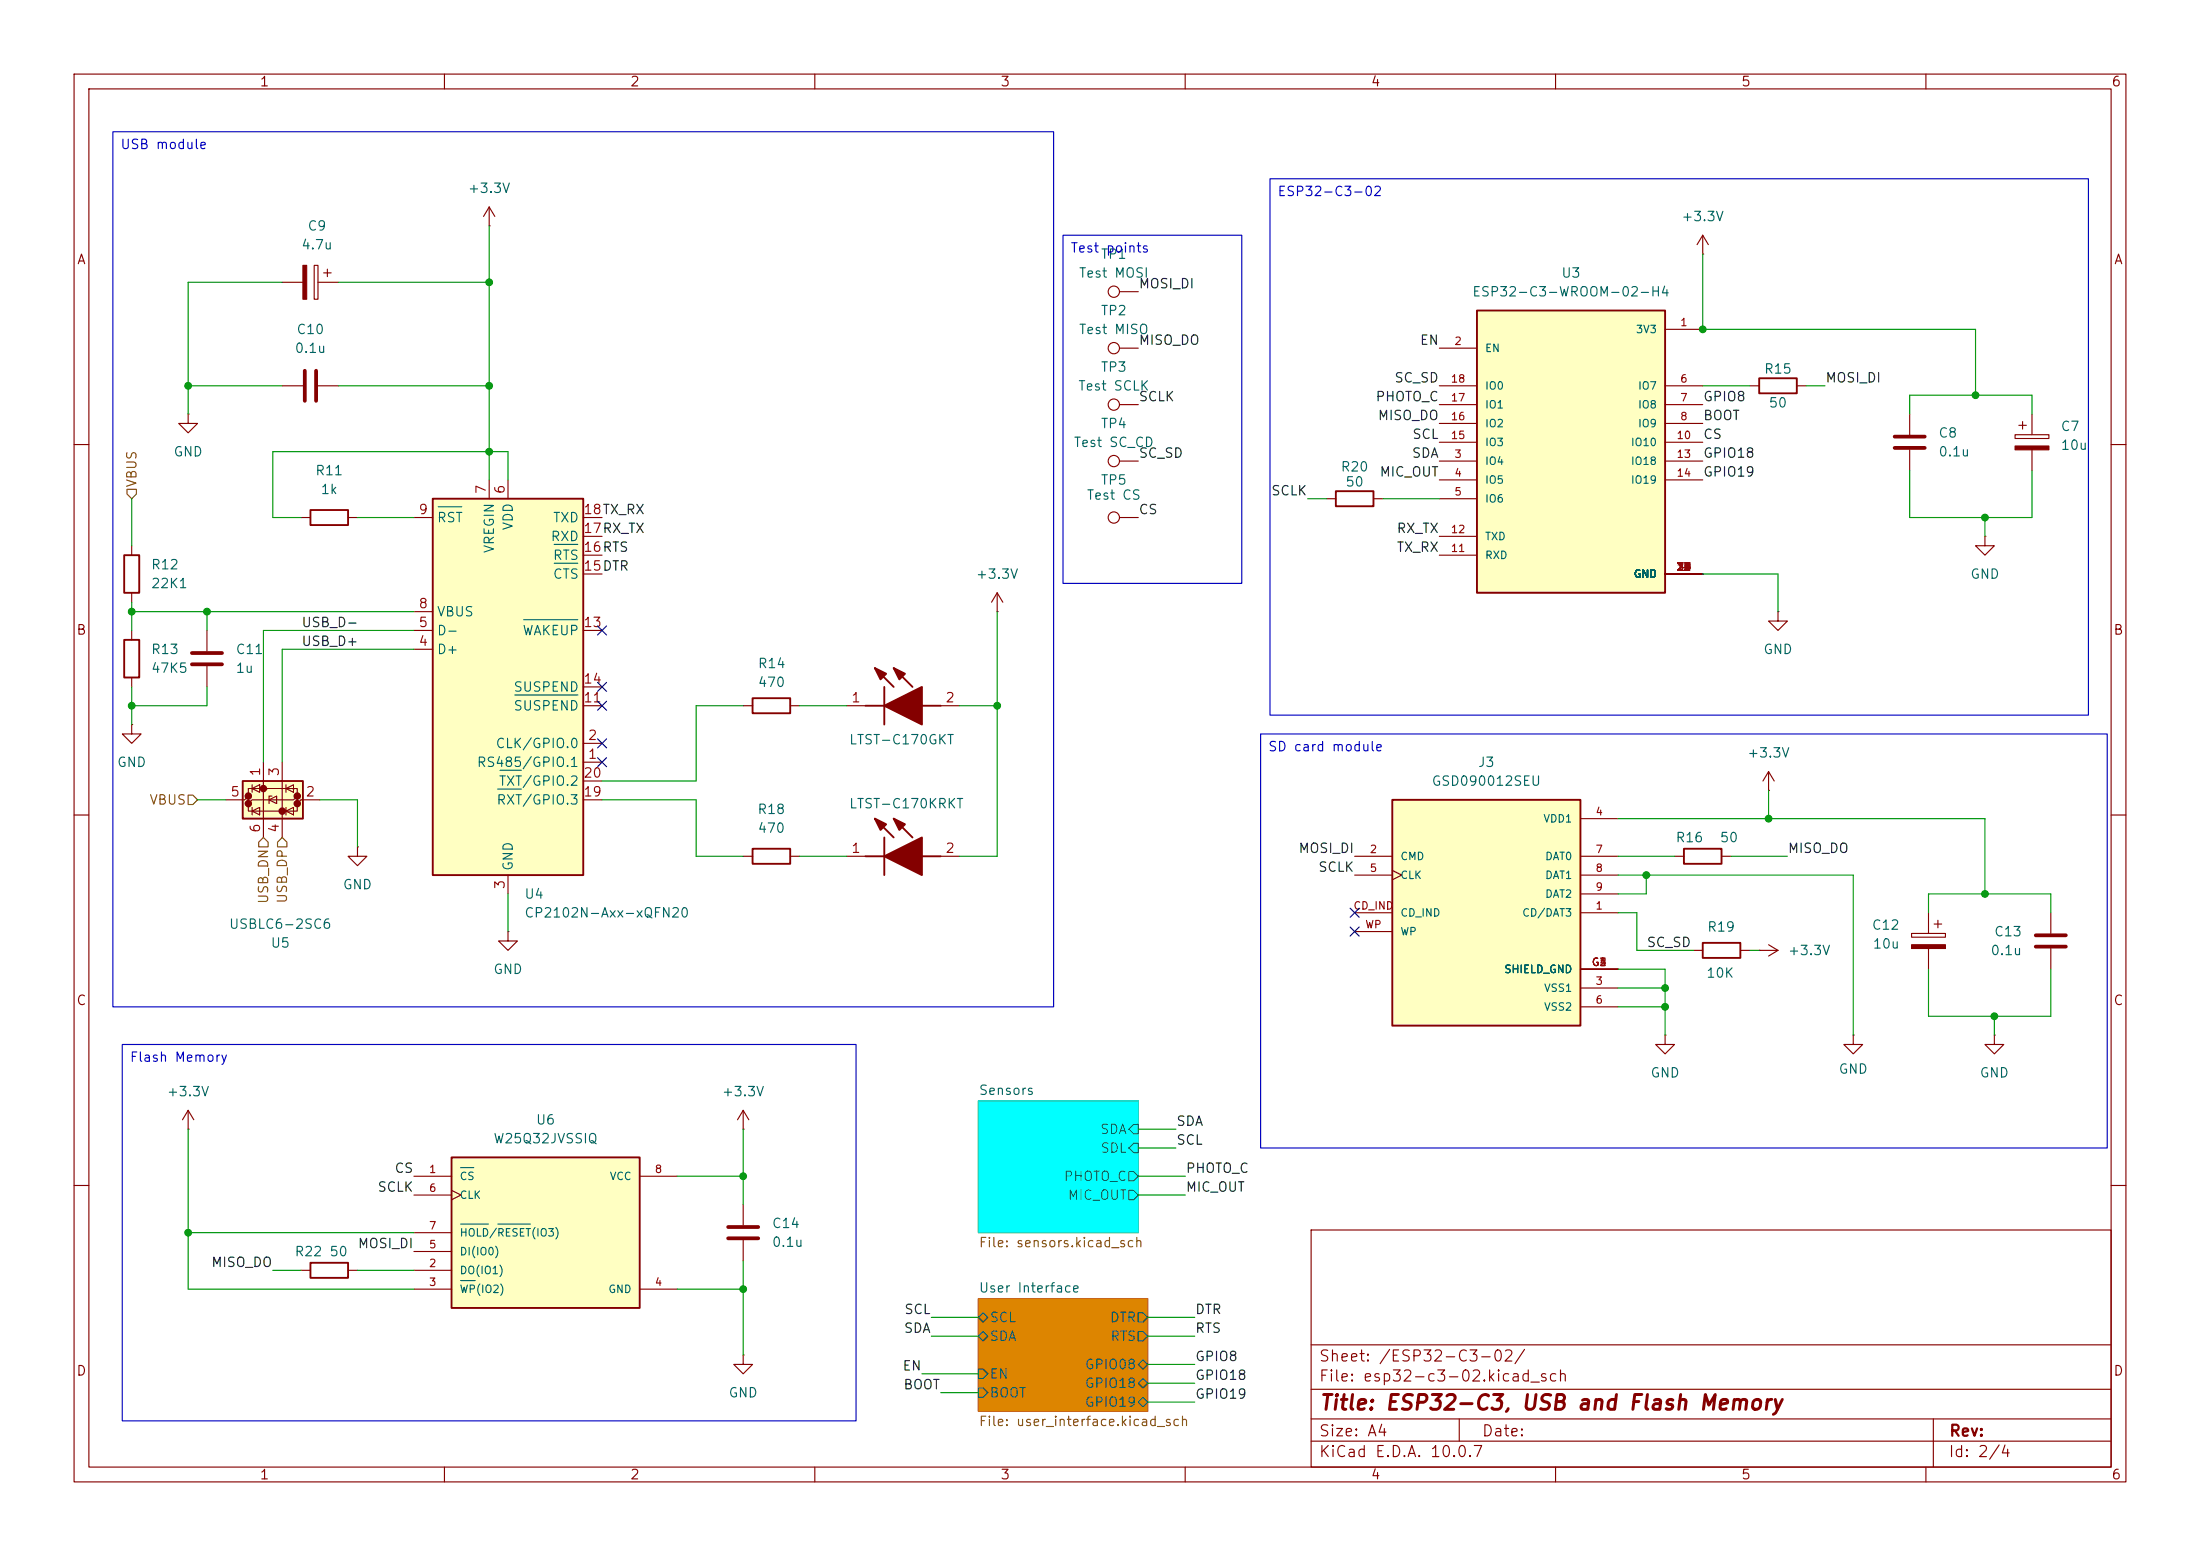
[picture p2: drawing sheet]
<svg xmlns="http://www.w3.org/2000/svg" width="297mm" height="210mm" viewBox="0 0 297 210" stroke-linecap="round" stroke-linejoin="round" font-family="sans-serif">
<g fill="none" stroke="#840000" stroke-width=".15">
<path d="M10 10h277v190h-277zM12 12h273v186h-273zM60 10v2M110 10v2M160 10v2M210 10v2M260 10v2M236.2 52.1h1.3M242.6 52.1h1.2M10 60h2M285 60h2M10 110h2"/>
<path d="M285 110h2M224.8 139.7v1.3h1.3l-1.3 1.2-1.3-1.2h1.3M224.8 139.7h.1M269.2 139.7v1.3h1.3l-1.3 1.2-1.2-1.2h1.2M269.2 139.7h.1M25.4 152.4h.1M25.4 149.9l-.8 1.2M25.4 149.9l.8 1.2M25.4 149.9v2.5M10 160h2M40.6 171.5h1.3M47 171.5h1.3"/>
<path d="M177 166h108v32h-108zM285 160h2M60 198v2M100.3 182.9v1.3h1.3l-1.3 1.2-1.2-1.2h1.2M100.3 182.9h.1M110 198v2M160 198v2M177 194.5h108M177 191.5h108M177 187.5h108M177 181.5h108M197 191.5v3"/>
<path d="M210 198v2M260 198v2M261 191.5v6.5"/>
</g>
<path d="M132.1 175.3h22.8v15.2h-22.8z" fill="#dd8500" stroke="#dd8500" stroke-width=".14"/>
<path d="M132.1 148.6h21.6v17.8h-21.6z" fill="#0ff" stroke="#0ff" stroke-width=".14"/>
<path d="M132.1 175.3h22.8v15.2h-22.8z" fill="none" stroke="#c60" stroke-width=".15"/>
<g fill="none" stroke="#006464" stroke-width=".15">
<path d="M152.4 158.1h.6l.7 .7-.7 .6h-.6zM153 151.8h.7v1.2h-.7l-.6-.6zM153 154.3h.7v1.3h-.7l-.6-.7zM132.1 177.8l.6-.6 .6 .6-.6 .6zM152.4 160.7h.6l.7 .6-.7 .6h-.6zM153.7 177.2h.6l.6 .6-.6 .6h-.6zM153.7 179.7h.6l.6 .6-.6 .7h-.6zM132.1 187.3h.6l.6 .7-.6 .6h-.6zM132.1 184.8h.6l.6 .6-.6 .7h-.6zM132.1 180.3l.6-.6 .6 .6-.6 .7zM153.7 184.2l.6-.7 .6 .7-.6 .6zM153.7 186.7l.6-.6 .6 .6-.6 .6z"/>
<path d="M153.7 189.2l.6-.6 .6 .6-.6 .7z"/>
</g>
<path d="M132.1 148.6h21.6v17.8h-21.6z" fill="none" stroke="#00c2c2" stroke-width=".15"/>
<path d="M237.5 51.1h5.1v2h-5.1zM41.9 170.4h5.1v2.1h-5.1z" fill="none" stroke="#840000" stroke-width=".25"/>
<path d="M58.4 67.3h20.3v50.8h-20.3z" fill="#ffffc2"/>
<path d="M16.8 74.9h2v5.1h-2zM58.4 67.3h20.3v50.8h-20.3zM16.8 86.4h2v5h-2zM227.3 114.6h5.1v2h-5.1zM229.9 127.3h5v2h-5z" fill="none" stroke="#840000" stroke-width=".25"/>
<g fill="none" stroke="#840000" stroke-width=".15">
<path d="M229.9 34.3h.1M229.9 31.8l-.8 1.2M229.9 31.8l.7 1.2M229.9 31.8v2.5M151.1 54.6h2.6M257.8 55.9v2.8M272 58.7h4.6v.5h-4.6zM272.5 57.4h1.1M273 56.9v1M274.3 55.9v2.8M17.8 73.7v1.2M55.9 69.9h2.5"/>
<path d="M66 64.8v2.5M68.6 64.8v2.5M78.7 69.9h2.6M78.7 77.5h2.6M78.7 74.9h2.6M78.7 72.4h2.6M151.1 69.9h2.6M257.8 60.7v2.8M268 72.4v1.3h1.2l-1.2 1.2-1.3-1.2h1.3M268 72.4h.1M274.3 60.7v2.8M17.8 80v1.3"/>
<path d="M17.8 85.1v1.3M17.8 91.4v1.3M27.9 85.1v2.8M27.9 89.9v2.8M55.9 87.6h2.5M55.9 85.1h2.5M55.9 82.6h2.5M78.7 85.1h2.6M78.7 95.3h2.6M78.7 92.7h2.6M240 82.6v1.2h1.3l-1.3 1.3-1.2-1.3h1.2M240 82.6h.1"/>
<path d="M68.6 118.1v2.6M78.7 102.9h2.6M78.7 100.3h2.6M78.7 108h2.6M78.7 105.4h2.6M226.1 115.6h1.2M232.4 115.6h1.3M228.6 128.3h1.3M234.9 128.3h1.3M237.5 128.3h.1M237.5 128.3h2.5M238.8 127.5l1.2 .8"/>
<path d="M240 128.3l-1.2 .7M250.2 139.7v1.3h1.3l-1.3 1.2-1.3-1.2h1.3M250.2 139.7h.1M100.3 152.4h.1M100.3 149.9l-.7 1.2M100.3 149.9l.8 1.2M100.3 149.9v2.5M100.3 162.6v2.8M100.3 167.4v2.8"/>
<circle cx="150.4" cy="54.6" r=".76"/>
<circle cx="150.4" cy="69.8" r=".76"/>
</g>
<path d="M59.2 68.4h3.1M74.8 76h3.2M74.8 73.5h3.2M69.5 93.8h8.5M70.7 83.6h7.3M67.2 106.5h3.2M67.5 104h2.9" fill="none" stroke="#006464" stroke-width=".15"/>
<path d="M272 60.2h4.6v.5h-4.6z" fill="#840000" stroke="#840000" stroke-width=".15"/>
<path d="M255.8 58.9h4M255.8 60.5h4M25.9 88.1h4.1M25.9 89.7h4.1M98.3 165.6h4.1M98.3 167.1h4.1" fill="none" stroke="#840000" stroke-width=".51"/>
<path d="M61 156.2h25.4v20.3h-25.4z" fill="#ffffc2"/>
<path d="M61 156.2h25.4v20.3h-25.4z" fill="none" stroke="#840000" stroke-width=".25"/>
<path d="M55.9 158.8h5.1M86.4 158.8h5M55.9 171.5h5.1M55.9 174h5.1M55.9 168.9h5.1M55.9 161.3h5.1M55.9 166.4h5.1M61 160.7l1.2 .6-1.2 .6M86.4 174h5" fill="none" stroke="#840000" stroke-width=".15"/>
<path d="M62.2 157.6h1.8M62.2 172.8h2M62.2 165.2h3.7M67.2 165.2h4.4" fill="none" stroke="#006464" stroke-width=".15"/>
<path d="M188 108h25.4v30.4h-25.4z" fill="#ffffc2"/>
<path d="M188 108h25.4v30.4h-25.4z" fill="none" stroke="#840000" stroke-width=".25"/>
<g fill="none" stroke="#840000" stroke-width=".15">
<path d="M48.3 114.3v1.3h1.2l-1.2 1.2-1.3-1.2h1.3M48.3 114.3h.1M182.9 115.6h5.1M182.9 118.1h5.1M188 117.5l1.2 .6-1.2 .6M213.4 115.6h5M213.4 110.5h5M213.4 118.1h5M238.8 106.7h.1M238.8 104.1l-.8 1.3M238.8 104.1l.7 1.3M238.8 104.1v2.6"/>
<path d="M68.6 125.7v1.3h1.2l-1.2 1.3-1.3-1.3h1.3M68.6 125.7h.1M182.9 123.2h5.1M182.9 125.7h5.1M213.4 123.2h5M213.4 133.4h5M213.4 135.9h5M213.4 120.7h5M213.4 130.8h5M258.1 126h4.5v.5h-4.5zM260.3 123.2v2.8M260.3 128v2.8"/>
<path d="M261.1 124.7h1M261.6 124.2v1M276.9 123.2v2.8M276.9 128v2.8"/>
</g>
<path d="M258.1 127.5h4.5v.5h-4.5z" fill="#840000" stroke="#840000" stroke-width=".15"/>
<path d="M274.8 126.2h4.1M274.8 127.8h4.1" fill="none" stroke="#840000" stroke-width=".51"/>
<path d="M32.8 105.4h8.1v5.1h-8.1z" fill="#ffffc2"/>
<g fill="#840000" stroke="#840000" stroke-width=".51">
<circle cx="35.6" cy="106.4" r=".25"/>
<circle cx="33.5" cy="107.4" r=".25"/>
<circle cx="40.1" cy="107.4" r=".25"/>
<circle cx="33.5" cy="108.5" r=".25"/>
<circle cx="40.1" cy="108.5" r=".25"/>
<circle cx="38.1" cy="109.5" r=".25"/>
</g>
<g fill="none" stroke="#840000" stroke-width=".15">
<path d="M38.1 38.1h2.8M42.4 35.8h.5v4.6h-.5zM42.9 38.1h2.8M43.7 36.8h1M44.2 36.3v1M66 30.5h.1M66 27.9l-.7 1.3M66 27.9l.8 1.3M66 27.9v2.6M151.1 39.4h2.6M25.4 55.9v1.3h1.3l-1.3 1.2-1.3-1.2h1.3M25.4 55.9h.1"/>
<path d="M38.1 52.1h2.8M42.9 52.1h2.8M151.1 47h2.6M40.6 69.9h1.3M47 69.9h1.3M151.1 62.2h2.6M17.8 97.8v1.3h1.2l-1.2 1.2-1.3-1.2h1.3M17.8 97.8h.1M100.3 95.3h1.3M106.7 95.3h1.2M114.3 95.3h2.5M127 95.3h2.5"/>
<path d="M134.6 82.6h.1M134.6 80l-.7 1.3M134.6 80l.8 1.3M134.6 80v2.6M30.5 108h2.5l.5-.6v1.1l.5-.5h5.6l.5-.6v1.1l.5-.5h2.6M33.5 107.4v-1h6.6v1M33.5 108.5v1h6.6v-1M34 106.4l1.1-.5v1zM34 109.5l1.1-.5v1zM34 105.9v1M34 109v1M35.6 102.9v10.1"/>
<path d="M36.3 108l1-.6v1.1zM36.7 107.4h-.4v1.1M38.1 102.9v10.1M38.6 106.4l1-.5v1zM38.6 109.5l1-.5v1zM38.6 105.9v1M38.6 109v1M100.3 115.6h1.3M106.7 115.6h1.2M114.3 115.6h2.5M127 115.6h2.5"/>
<circle cx="150.4" cy="39.4" r=".76"/>
<circle cx="150.4" cy="47" r=".76"/>
<circle cx="150.4" cy="62.2" r=".76"/>
</g>
<g fill="none" stroke="#840000" stroke-width=".25">
<path d="M41.9 68.8h5.1v2.1h-5.1zM101.6 94.2h5.1v2.1h-5.1zM116.8 95.3h2.6M118.1 90.2l2.5 2.5M119.4 92.7v5.1M120.6 90.2l2.6 2.5M124.5 95.3h2.5M32.8 105.4h8.1v5.1h-8.1zM101.6 114.6h5.1v2h-5.1zM116.8 115.6h2.6M118.1 110.5l2.5 2.5M119.4 113v5.1"/>
<path d="M120.6 110.5l2.6 2.5M124.5 115.6h2.5"/>
</g>
<path d="M40.9 35.8h.5v4.6h-.5z" fill="#840000" stroke="#840000" stroke-width=".15"/>
<g fill="#840000" stroke="#840000" stroke-width=".25">
<path d="M119.4 115.6l5.1-2.6v5.1z"/>
<path d="M118.1 110.5l1.5 .8-.7 .7z"/>
<path d="M120.6 110.5l1.6 .8-.8 .7z"/>
<path d="M119.4 95.3l5.1-2.6v5.1z"/>
<path d="M118.1 90.2l1.5 .7-.7 .8z"/>
<path d="M120.6 90.2l1.6 .7-.8 .8z"/>
</g>
<path d="M41.1 50v4.1M42.7 50v4.1" fill="none" stroke="#840000" stroke-width=".51"/>
<path d="M199.4 41.9h25.4v38.1h-25.4z" fill="#ffffc2"/>
<path d="M199.4 41.9h25.4v38.1h-25.4zM180.3 66.3h5.1v2h-5.1z" fill="none" stroke="#840000" stroke-width=".25"/>
<g fill="none" stroke="#840000" stroke-width=".15">
<path d="M194.3 47h5.1M194.3 52.1h5.1M194.3 54.6h5.1M194.3 57.2h5.1M194.3 59.7h5.1M224.8 44.5h5.1M224.8 52.1h5.1M224.8 54.6h5.1M224.8 57.2h5.1M224.8 59.7h5.1M179.1 67.3h1.2M185.4 67.3h1.3"/>
<path d="M194.3 62.2h5.1M194.3 64.8h5.1M194.3 67.3h5.1M194.3 74.9h5.1M194.3 72.4h5.1M224.8 62.2h5.1M224.8 64.8h5.1M224.8 77.5h5.1"/>
</g>
<path d="M17.1 66h1.3v.7l-.6 .6-.7-.6zM25.4 107.3h.6l.7 .7-.7 .6h-.6zM35.6 113l.6 .7v.6h-1.3v-.6zM38.1 113l.6 .7v.6h-1.2v-.6z" fill="none" stroke="#725600" stroke-width=".15"/>
<g fill="none" stroke="#009600" stroke-width=".15">
<path d="M38.1 38.1h-12.7v17.8M45.7 38.1h20.3M66 30.5v34.3M229.9 34.3v10.2h36.8v8.8M25.4 52.1h12.7M45.7 52.1h20.3M229.9 52.1h6.3M243.8 52.1h2.6M257.8 55.9v-2.6h16.5v2.6M17.8 67.3v6.4M48.3 69.9h7.6M68.6 64.8v-3.8h-31.8v8.9h3.8"/>
<path d="M176.5 67.3h2.6M186.7 67.3h7.6M229.9 77.5h10.1v5.1M257.8 63.5v6.4h16.5v-6.4M268 69.9v2.5M17.8 81.3v3.8M17.8 92.7v5.1M17.8 82.6h38.1M27.9 92.7v2.6h-10.1M27.9 82.6v2.5M55.9 87.6h-17.8v15.3M55.9 85.1h-20.3v17.8"/>
<path d="M100.3 95.3h-6.3v10.1h-12.7M107.9 95.3h6.4M129.5 95.3h5.1M134.6 82.6v33h-5.1M26.7 108h3.8M43.2 108h5.1v6.3M81.3 108h12.7v7.6h6.3M107.9 115.6h6.4M218.4 110.5h49.6v10.2M218.4 118.1h31.8v21.6M218.4 115.6h7.7M222.2 118.1v2.6h-3.8"/>
<path d="M233.7 115.6h7.6M238.8 106.7v3.8M68.6 120.7v5M218.4 123.2h2.6v5.1h7.6M218.4 130.8h6.4v8.9M218.4 135.9h6.4M218.4 133.4h6.4M236.2 128.3h1.3M260.3 123.2v-2.5h16.6v2.5M260.3 130.8v6.4h16.6v-6.4M269.2 137.2v2.5M25.4 152.4v21.6h30.5"/>
<path d="M91.4 158.8h8.9M100.3 152.4v10.2M153.7 158.8h6.3M153.7 152.4h5M153.7 154.9h5M25.4 166.4h30.5M36.8 171.5h3.8M48.3 171.5h7.6M91.4 174h8.9M100.3 170.2v12.7M125.7 177.8h6.4M153.7 161.3h6.3"/>
<path d="M154.9 177.8h6.4M124.5 185.4h7.6M125.7 180.3h6.4M127 188h5.1M154.9 180.3h6.4M154.9 184.2h6.4M154.9 186.7h6.4M154.9 189.2h6.4"/>
</g>
<g fill="none" stroke="#000084" stroke-width=".15">
<path d="M80.7 94.6l1.2 1.3M80.7 99.7l1.2 1.2M80.7 92.1l1.2 1.2M80.7 84.5l1.2 1.2M81.9 94.6l-1.2 1.3M81.9 99.7l-1.2 1.2M81.9 92.1l-1.2 1.2M81.9 84.5l-1.2 1.2M80.7 102.3l1.2 1.2M81.9 102.3l-1.2 1.2M182.3 122.6l1.2 1.2M182.3 125.1l1.2 1.2"/>
<path d="M183.5 122.6l-1.2 1.2M183.5 125.1l-1.2 1.2"/>
</g>
<path d="M15.2 17.8h127v118.1h-127zM143.5 31.8h24.1v46.9h-24.1zM171.4 24.1h110.5v72.4h-110.5zM170.2 99.1h114.3v55.8h-114.3zM16.5 141h99.1v50.8h-99.1z" fill="none" stroke="#0000c2" stroke-width=".15"/>
<g fill="#009600" stroke="#009600" stroke-width=".14">
<circle cx="224.8" cy="133.4" r=".46"/>
<circle cx="222.2" cy="118.1" r=".46"/>
<circle cx="224.8" cy="135.9" r=".46"/>
<circle cx="27.9" cy="82.6" r=".46"/>
<circle cx="17.8" cy="95.3" r=".46"/>
<circle cx="17.8" cy="82.6" r=".46"/>
<circle cx="66" cy="61" r=".46"/>
<circle cx="25.4" cy="166.4" r=".46"/>
<circle cx="100.3" cy="158.8" r=".46"/>
<circle cx="100.3" cy="174" r=".46"/>
<circle cx="238.8" cy="110.5" r=".46"/>
<circle cx="266.7" cy="53.3" r=".46"/>
<circle cx="268" cy="69.9" r=".46"/>
<circle cx="268" cy="120.7" r=".46"/>
<circle cx="269.2" cy="137.2" r=".46"/>
<circle cx="134.6" cy="95.3" r=".46"/>
<circle cx="66" cy="52.1" r=".46"/>
<circle cx="66" cy="38.1" r=".46"/>
<circle cx="25.4" cy="52.1" r=".46"/>
<circle cx="229.9" cy="44.5" r=".46"/>
</g>
<text font-size="2" fill="#840000" x="178" y="190.8">Title: ESP32-C3, USB and Flash Memory</text>
<g font-size="1.5" fill="#840000">
<text x="178" y="184.1">Sheet: /ESP32-C3-02/</text>
<text x="178" y="186.8">File: esp32-c3-02.kicad_sch</text>
<text x="178" y="197">KiCad E.D.A. 10.0.7</text>
<text x="178" y="194.2">Size: A4</text>
<text x="200" y="194.2">Date:</text>
<text x="263" y="197">Id: 2/4</text>
<text x="263" y="194.2">Rev:</text>
</g>
<g font-size="1.3" fill="#840000">
<text x="35" y="12">1</text>
<text x="85" y="12">2</text>
<text x="135" y="12">3</text>
<text x="185" y="12">4</text>
<text x="235" y="12">5</text>
<text x="285" y="12">6</text>
<text x="10.3" y="36">A</text>
<text x="285.3" y="36">A</text>
<text x="10.2" y="86">B</text>
<text x="285.2" y="86">B</text>
<text x="10.2" y="136">C</text>
<text x="285.2" y="136">C</text>
<text x="10.2" y="186">D</text>
<text x="285.2" y="186">D</text>
<text x="35" y="200">1</text>
<text x="85" y="200">2</text>
<text x="135" y="200">3</text>
<text x="185" y="200">4</text>
<text x="235" y="200">5</text>
<text x="285" y="200">6</text>
</g>
<g font-size="1.3" fill="#0000c2">
<text x="16.2" y="20.4">USB module</text>
<text x="172.4" y="26.8">ESP32-C3-02</text>
<text x="144.4" y="34.4">Test points</text>
<text x="171.1" y="101.7">SD card module</text>
<text x="17.4" y="143.6">Flash Memory</text>
</g>
<g font-size="1.3" fill="#006464">
<text x="63.1" y="26.4">+3.3V</text>
<text x="40.6" y="34">4.7u</text>
<text x="41.4" y="31.4">C9</text>
<text x="148.5" y="35.3">TP1</text>
<text x="226.9" y="30.2">+3.3V</text>
<text x="145.6" y="37.8">Test MOSI</text>
<text x="198.7" y="40.3">ESP32-C3-WROOM-02-H4</text>
<text x="210.7" y="37.8">U3</text>
<text x="39.7" y="48">0.1u</text>
<text x="39.9" y="45.4">C10</text>
<text x="145.6" y="45.4">Test MISO</text>
<text x="148.5" y="42.9">TP2</text>
<text x="145.5" y="53">Test SCLK</text>
<text x="148.5" y="50.5">TP3</text>
<text x="238.1" y="50.7">R15</text>
<text x="148.5" y="58.1">TP4</text>
<text x="238.7" y="55.3">50</text>
<text x="261.6" y="59.4">C8</text>
<text x="278.1" y="58.5">C7</text>
<text x="23.3" y="61.9">GND</text>
<text x="42.5" y="64.5">R11</text>
<text x="144.9" y="60.7">Test SC_CD</text>
<text x="148.5" y="65.7">TP5</text>
<text x="180.9" y="64">R20</text>
<text x="181.5" y="66">50</text>
<text x="261.6" y="61.9">0.1u</text>
<text x="278.1" y="61">10u</text>
<text x="43.2" y="67">1k</text>
<text x="58.9" y="70.8">RST</text>
<text x="69.5" y="71.7" transform="rotate(-90 69.5 71.7)">VDD</text>
<text x="74.6" y="70.8">TXD</text>
<text x="146.6" y="67.8">Test CS</text>
<text x="20.3" y="77.2">R12</text>
<text x="67" y="74.8" transform="rotate(-90 67 74.8)">VREGIN</text>
<text x="74.3" y="73.4">RXD</text>
<text x="74.6" y="75.9">RTS</text>
<text x="20.3" y="79.7">22K1</text>
<text x="58.9" y="83.5">VBUS</text>
<text x="74.6" y="78.4">CTS</text>
<text x="131.7" y="78.4">+3.3V</text>
<text x="265.9" y="78.4">GND</text>
<text x="20.3" y="88.6">R13</text>
<text x="31.7" y="88.6">C11</text>
<text x="58.9" y="88.6">D+</text>
<text x="58.9" y="86.1">D-</text>
<text x="70.4" y="86.1">WAKEUP</text>
<text x="238" y="88.6">GND</text>
<text x="20.3" y="91.1">47K5</text>
<text x="31.7" y="91.1">1u</text>
<text x="69.2" y="93.7">SUSPEND</text>
<text x="102.2" y="90.5">R14</text>
<text x="102.2" y="93">470</text>
<text x="66.8" y="101.3">CLK/GPIO.0</text>
<text x="69.2" y="96.2">SUSPEND</text>
<text x="114.5" y="100.8">LTST-C170GKT</text>
<text x="15.7" y="103.8">GND</text>
<text x="64.3" y="103.8">RS485/GPIO.1</text>
<text x="67.2" y="106.4">TXT/GPIO.2</text>
<text x="193.2" y="106.4">GSD090012SEU</text>
<text x="199.4" y="103.8">J3</text>
<text x="235.8" y="102.6">+3.3V</text>
<text x="66.9" y="108.9">RXT/GPIO.3</text>
<text x="102.2" y="110.2">R18</text>
<text x="102.2" y="112.7">470</text>
<text x="114.5" y="109.4">LTST-C170KRKT</text>
<text x="226.1" y="114">R16</text>
<text x="232.1" y="114">50</text>
<text x="69.5" y="117.6" transform="rotate(-90 69.5 117.6)">GND</text>
<text x="30.8" y="125.7">USBLC6-2SC6</text>
<text x="46.2" y="120.3">GND</text>
<text x="70.7" y="121.6">U4</text>
<text x="70.7" y="124.2">CP2102N-Axx-xQFN20</text>
<text x="252.6" y="125.8">C12</text>
<text x="36.4" y="128.2">U5</text>
<text x="66.5" y="131.8">GND</text>
<text x="230.4" y="126.1">R19</text>
<text x="241.3" y="129.2">+3.3V</text>
<text x="252.7" y="128.3">10u</text>
<text x="268.6" y="129.2">0.1u</text>
<text x="269.1" y="126.7">C13</text>
<text x="230.3" y="132.3">10K</text>
<text x="22.4" y="148.3">+3.3V</text>
<text x="97.4" y="148.3">+3.3V</text>
<text x="132.1" y="148.1">Sensors</text>
<text x="222.7" y="145.7">GND</text>
<text x="248.1" y="145.2">GND</text>
<text x="267.2" y="145.7">GND</text>
<text x="66.5" y="154.6">W25Q32JVSSIQ</text>
<text x="72.3" y="152.1">U6</text>
<text x="148.4" y="153.4">SDA</text>
<text x="148.5" y="155.9">SDL</text>
<text x="143.5" y="159.7">PHOTO_C</text>
<text x="104.1" y="166.1">C14</text>
<text x="144.1" y="162.3">MIC_OUT</text>
<text x="39.7" y="169.9">R22</text>
<text x="44.4" y="169.9">50</text>
<text x="104.1" y="168.6">0.1u</text>
<text x="132.1" y="174.8">User Interface</text>
<text x="133.5" y="178.8">SCL</text>
<text x="149.7" y="178.8">DTR</text>
<text x="133.5" y="181.3">SDA</text>
<text x="146.4" y="185.1">GPIO08</text>
<text x="149.8" y="181.3">RTS</text>
<text x="98.3" y="188.9">GND</text>
<text x="133.5" y="188.9">BOOT</text>
<text x="133.5" y="186.4">EN</text>
<text x="146.4" y="187.7">GPIO18</text>
<text x="146.4" y="190.2">GPIO19</text>
</g>
<g font-size="1.3" fill="#0f0f0f">
<text x="153.6" y="39.2">MOSI_DI</text>
<text x="153.6" y="46.9">MISO_DO</text>
<text x="191.6" y="46.9">EN</text>
<text x="188.2" y="51.9">SC_SD</text>
<text x="246.4" y="51.9">MOSI_DI</text>
<text x="153.6" y="54.5">SCLK</text>
<text x="185.6" y="54.5">PHOTO_C</text>
<text x="185.9" y="57">MISO_DO</text>
<text x="190.6" y="59.6">SCL</text>
<text x="229.8" y="59.6">CS</text>
<text x="229.8" y="57">BOOT</text>
<text x="229.8" y="54.5">GPIO8</text>
<text x="153.6" y="62.1">SC_SD</text>
<text x="186.2" y="64.6">MIC_OUT</text>
<text x="190.5" y="62.1">SDA</text>
<text x="229.8" y="62.1">GPIO18</text>
<text x="229.8" y="64.6">GPIO19</text>
<text x="153.6" y="69.7">CS</text>
<text x="171.5" y="67.2">SCLK</text>
<text x="188.5" y="74.8">TX_RX</text>
<text x="188.5" y="72.3">RX_TX</text>
<text x="40.6" y="85">USB_D-</text>
<text x="40.6" y="87.5">USB_D+</text>
<text x="175.2" y="115.4">MOSI_DI</text>
<text x="177.9" y="118">SCLK</text>
<text x="241.3" y="115.4">MISO_DO</text>
<text x="222.2" y="128.1">SC_SD</text>
<text x="158.7" y="154.8">SCL</text>
<text x="158.7" y="152.3">SDA</text>
<text x="50.9" y="161.2">SCLK</text>
<text x="53.2" y="158.6">CS</text>
<text x="160" y="161.2">MIC_OUT</text>
<text x="160" y="158.6">PHOTO_C</text>
<text x="28.4" y="171.3">MISO_DO</text>
<text x="48.2" y="168.8">MOSI_DI</text>
<text x="122" y="177.7">SCL</text>
<text x="161.3" y="177.7">DTR</text>
<text x="121.8" y="185.3">EN</text>
<text x="121.9" y="180.2">SDA</text>
<text x="161.3" y="180.2">RTS</text>
<text x="161.3" y="184">GPIO8</text>
<text x="121.9" y="187.8">BOOT</text>
<text x="161.3" y="186.6">GPIO18</text>
<text x="161.3" y="189.1">GPIO19</text>
</g>
<g font-size="1.3" fill="#725600">
<text x="18.7" y="65.9" transform="rotate(-90 18.7 65.9)">VBUS</text>
<text x="20.1" y="108.9">VBUS</text>
<text x="36.5" y="122.1" transform="rotate(-90 36.5 122.1)">USB_DN</text>
<text x="39.1" y="122" transform="rotate(-90 39.1 122)">USB_DP</text>
<text x="132.1" y="168.7">File: sensors.kicad_sch</text>
<text x="132.1" y="192.8">File: user_interface.kicad_sch</text>
</g>
<g font-size="1.3" fill="#a90000">
<text x="56.4" y="69.7">9</text>
<text x="65.9" y="66.8" transform="rotate(-90 65.9 66.8)">7</text>
<text x="68.4" y="66.8" transform="rotate(-90 68.4 66.8)">6</text>
<text x="78.7" y="69.7">18TX_RX</text>
<text x="78.7" y="77.3">15DTR</text>
<text x="78.7" y="74.8">16RTS</text>
<text x="78.7" y="72.3">17RX_TX</text>
<text x="56.4" y="82.4">8</text>
<text x="56.4" y="87.5">4</text>
<text x="56.4" y="85">5</text>
<text x="78.7" y="85">13</text>
<text x="78.7" y="95.1">11</text>
<text x="78.7" y="92.6">14</text>
<text x="114.8" y="95.1">1</text>
<text x="127.5" y="95.1">2</text>
<text x="79.3" y="100.2">2</text>
<text x="31" y="107.8">5</text>
<text x="35.4" y="104.9" transform="rotate(-90 35.4 104.9)">1</text>
<text x="38" y="104.9" transform="rotate(-90 38 104.9)">3</text>
<text x="41.2" y="107.8">2</text>
<text x="78.7" y="107.8">19</text>
<text x="78.7" y="105.3">20</text>
<text x="79.3" y="102.7">1</text>
<text x="35.4" y="112.5" transform="rotate(-90 35.4 112.5)">6</text>
<text x="38" y="112.5" transform="rotate(-90 38 112.5)">4</text>
<text x="114.8" y="115.4">1</text>
<text x="127.5" y="115.4">2</text>
<text x="68.4" y="120.1" transform="rotate(-90 68.4 120.1)">3</text>
</g>
<g font-size="1" fill="#a90000">
<text x="196.3" y="46.8">2</text>
<text x="226.7" y="44.3">1</text>
<text x="195.8" y="51.9">18</text>
<text x="226.7" y="51.9">6</text>
<text x="195.8" y="59.5">15</text>
<text x="195.8" y="57">16</text>
<text x="195.8" y="54.4">17</text>
<text x="226.3" y="59.5">10</text>
<text x="226.7" y="54.4">7</text>
<text x="226.7" y="57">8</text>
<text x="196.3" y="62">3</text>
<text x="196.3" y="64.6">4</text>
<text x="226.3" y="62">13</text>
<text x="226.3" y="64.6">14</text>
<text x="196.3" y="67.1">5</text>
<text x="195.8" y="74.7">11</text>
<text x="195.8" y="72.2">12</text>
<text x="226.3" y="77.3">19</text>
<text x="226.3" y="77.3">20</text>
<text x="226.3" y="77.3">27</text>
<text x="226.3" y="77.3">30</text>
<text x="226.3" y="77.3">37</text>
<text x="226.7" y="77.3">9</text>
<text x="227.2" y="77.3">1</text>
<text x="227.2" y="77.3">2</text>
<text x="227.2" y="77.3">3</text>
<text x="227.2" y="77.3">4</text>
<text x="227.2" y="77.3">5</text>
<text x="227.2" y="77.3">6</text>
<text x="227.2" y="77.3">8</text>
<text x="227.2" y="77.3">9</text>
<text x="215.3" y="110.3">4</text>
<text x="184.8" y="115.4">2</text>
<text x="184.8" y="117.9">5</text>
<text x="215.3" y="115.4">7</text>
<text x="215.3" y="117.9">8</text>
<text x="182.6" y="123">CD_IND</text>
<text x="184.2" y="125.5">WP</text>
<text x="215.3" y="123">1</text>
<text x="215.3" y="120.5">9</text>
<text x="214.8" y="130.6">G1</text>
<text x="215.8" y="130.6">2</text>
<text x="215.8" y="130.6">3</text>
<text x="215.8" y="130.6">4</text>
<text x="215.3" y="133.2">3</text>
<text x="215.3" y="135.7">6</text>
<text x="57.8" y="158.6">1</text>
<text x="57.8" y="161.1">6</text>
<text x="88.3" y="158.6">8</text>
<text x="57.8" y="166.2">7</text>
<text x="57.8" y="171.3">2</text>
<text x="57.8" y="173.8">3</text>
<text x="57.8" y="168.7">5</text>
<text x="88.3" y="173.8">4</text>
</g>
<g font-size="1" fill="#006464">
<text x="200.4" y="47.8">EN</text>
<text x="220.8" y="45.2">3V3</text>
<text x="200.4" y="52.8">IO0</text>
<text x="221.1" y="52.8">IO7</text>
<text x="200.4" y="57.9">IO2</text>
<text x="200.4" y="55.4">IO1</text>
<text x="221.1" y="55.4">IO8</text>
<text x="221.1" y="57.9">IO9</text>
<text x="200.4" y="63">IO4</text>
<text x="200.4" y="65.5">IO5</text>
<text x="200.4" y="60.5">IO3</text>
<text x="220.1" y="60.5">IO10</text>
<text x="220.1" y="63">IO18</text>
<text x="220.1" y="65.5">IO19</text>
<text x="200.4" y="68.1">IO6</text>
<text x="200.4" y="75.7">RXD</text>
<text x="200.4" y="73.2">TXD</text>
<text x="220.5" y="78.2">GND</text>
<text x="208.3" y="111.3">VDD1</text>
<text x="189" y="116.3">CMD</text>
<text x="189" y="118.9">CLK</text>
<text x="208.5" y="116.3">DAT0</text>
<text x="208.5" y="118.9">DAT1</text>
<text x="189" y="124">CD_IND</text>
<text x="205.4" y="124">CD/DAT3</text>
<text x="208.5" y="121.4">DAT2</text>
<text x="189" y="126.5">WP</text>
<text x="203" y="131.6">SHIELD_GND</text>
<text x="208.4" y="134.1">VSS1</text>
<text x="208.4" y="136.7">VSS2</text>
<text x="62" y="159.5">CS</text>
<text x="82.2" y="159.5">VCC</text>
<text x="62" y="162.1">CLK</text>
<text x="62" y="167.1">HOLD/RESET(IO3)</text>
<text x="62" y="172.2">DO(IO1)</text>
<text x="62" y="169.7">DI(IO0)</text>
<text x="62" y="174.8">WP(IO2)</text>
<text x="82" y="174.8">GND</text>
</g>
</svg>
